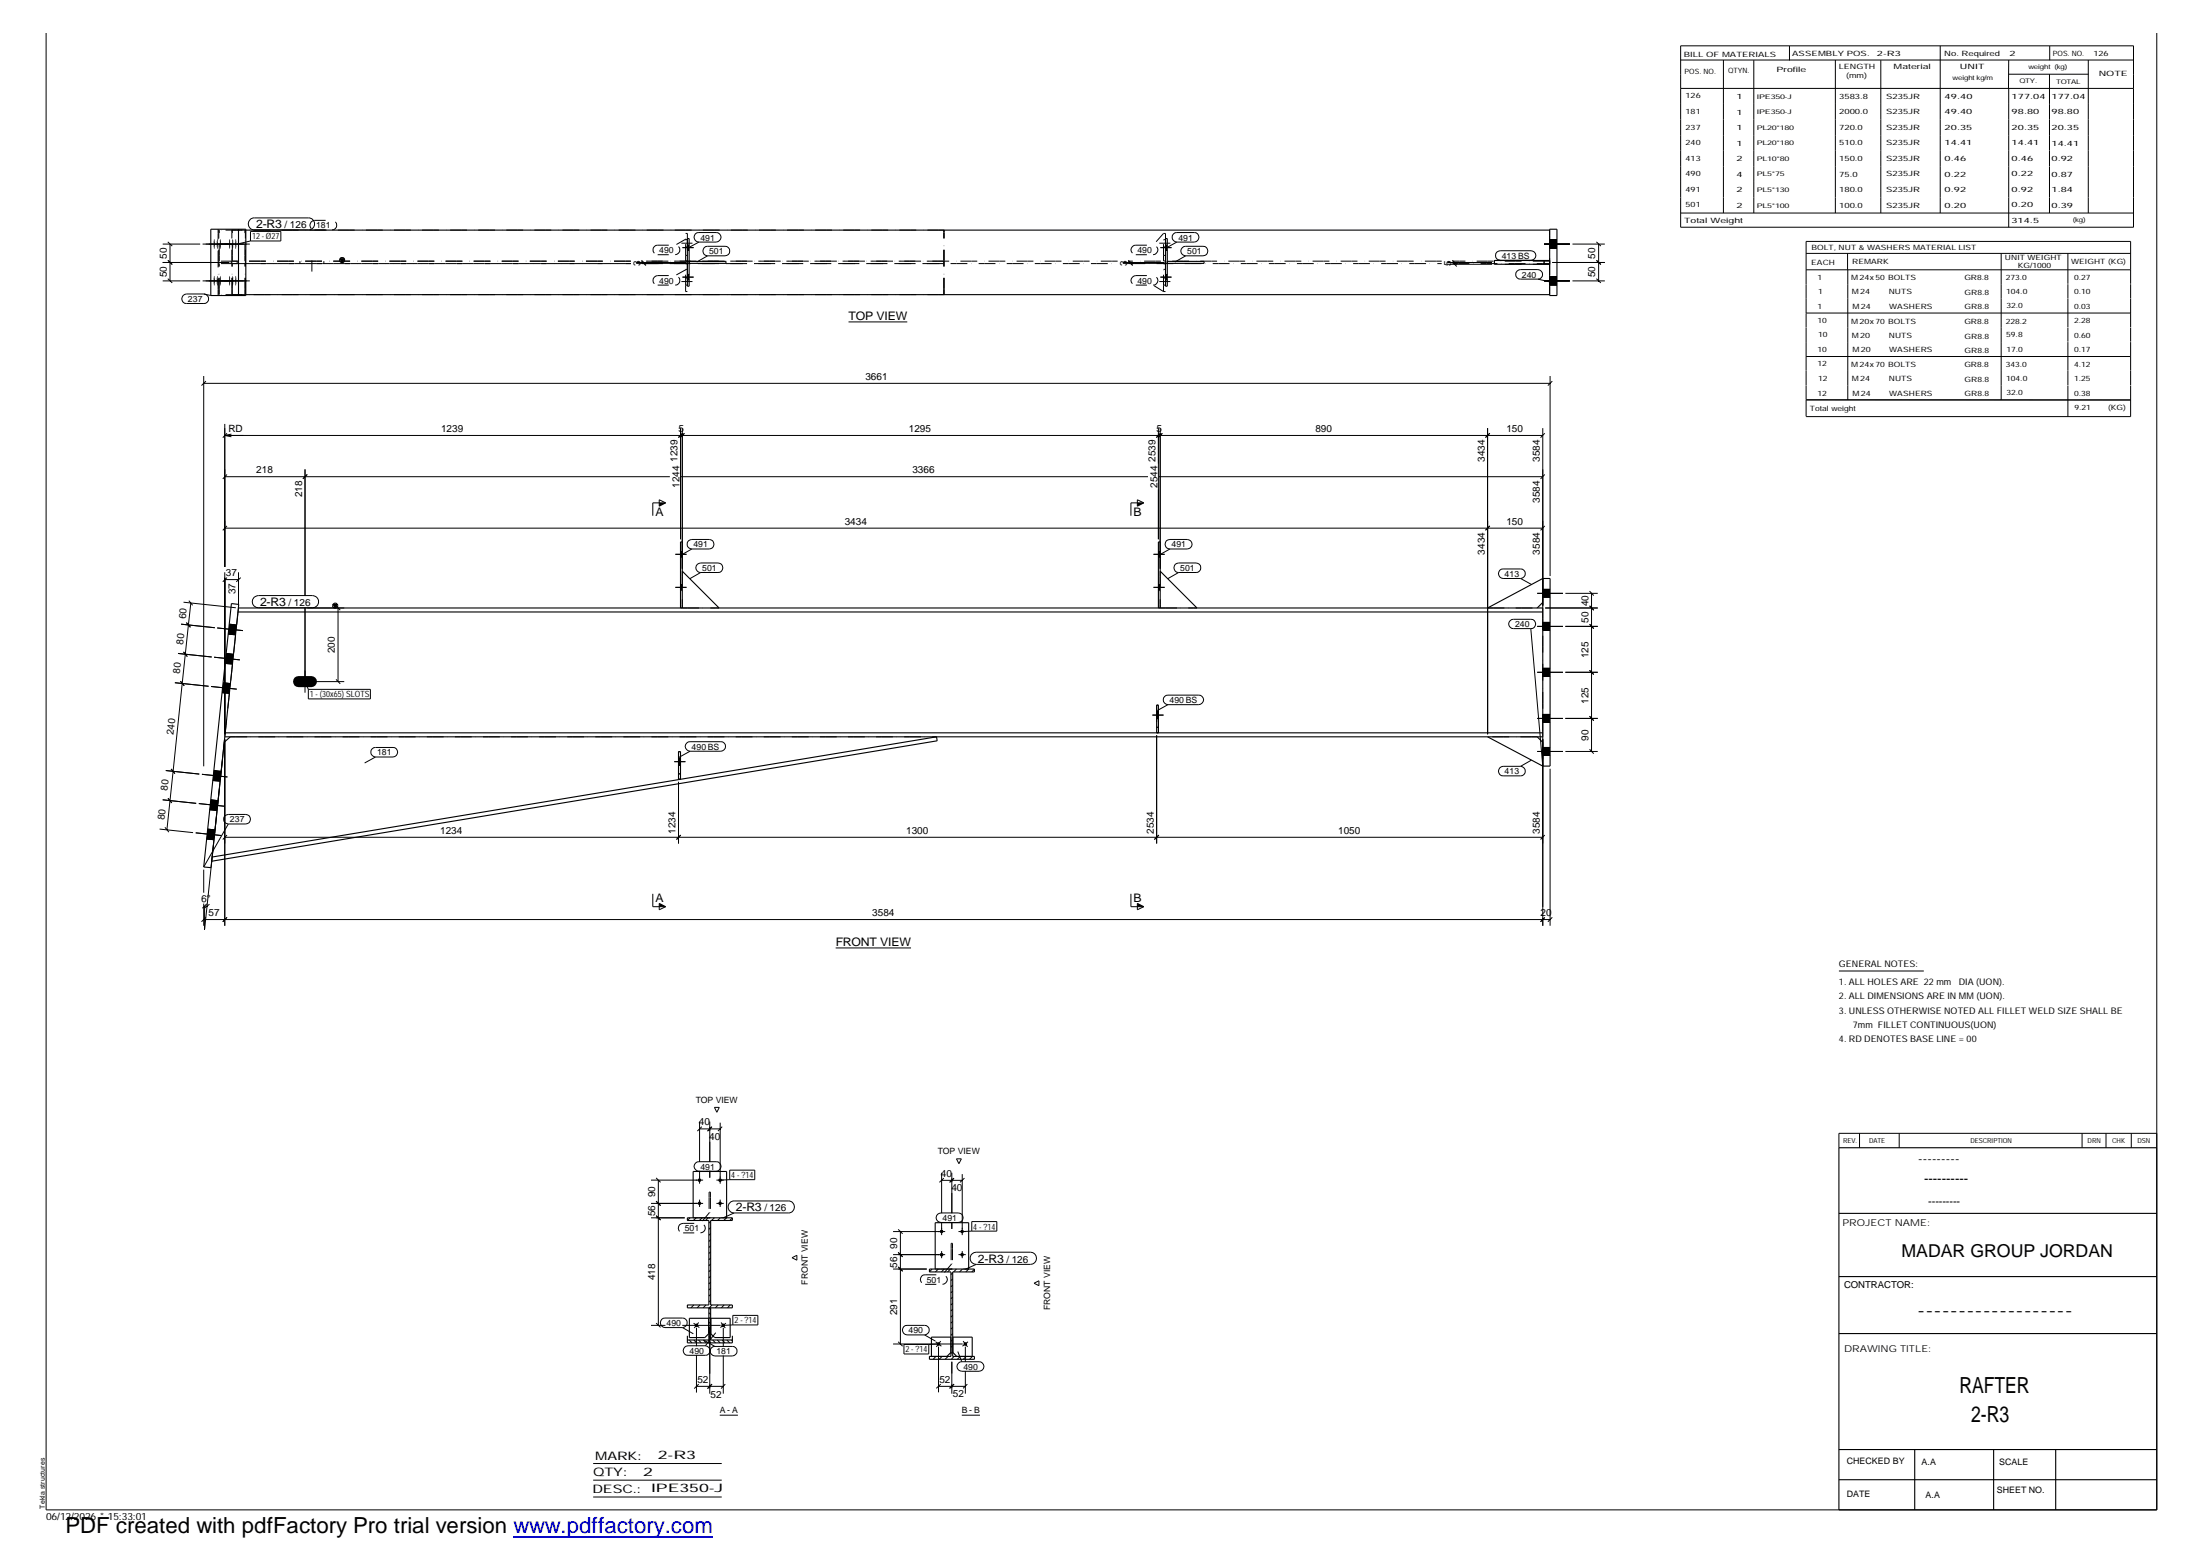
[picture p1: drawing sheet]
<svg xmlns="http://www.w3.org/2000/svg" width="420mm" height="297mm" viewBox="0 0 420 297" stroke-linecap="round" stroke-linejoin="round" font-family="sans-serif">
<g fill="none" stroke="#000" stroke-width=".19">
<path d="M321 8.7h86.5v34.7h-86.5zM321 11.5h86.5M321 16.9h86.5M329.1 11.5v29.2M334.9 11.5v29.2M341.8 8.8v2.7M350.5 11.5v29.2M359.2 11.5v29.2M370.5 8.7v32M383.6 11.5v5.4M383.6 14.2h15.3M383.6 16.9v26.5"/>
<path d="M391.4 14.2v26.5M391.5 8.8v2.7M398.8 11.5v29.2M411.9 6.3v281.9h-403.1v-281.9M31.1 53.6h7.1M31.1 46.6h7.1M31.1 50.1h12.7M32 53.2l.9 .8M32 49.7l.9 .8-.8-.8M32 46.2l.9 .8M32.5 46.6v7M35 56.4l.6-.3h3.3a.91 .91 0 0 1 .9 .9 .91 .91 0 0 1-.9 .9h-3.3a.91 .91 0 0 1-.8-.5 .91 .91 0 0 1 .2-1z"/>
<path d="M38.7 53.6h9M38.7 46.6h9M38.9 56.1l1.4 .3M47.8 41.9l.5-.3h10.6a1.14 1.14 0 0 1 1.2 1.1 1.14 1.14 0 0 1-1.2 1.2h-10.3a1.14 1.14 0 0 1-1.1-.7 1.14 1.14 0 0 1 .3-1.3zM47.8 44.2h5.8v1.8h-5.8zM47.8 46l-2.5 .6M121.5 50.1h9.6M121.5 50.3h9.6M122.5 49.9l.9 .8M122.5 49.7l.9 .8M122.9 50.1v.2M130.3 52.9h2.2"/>
<path d="M130.3 47.3h2.2M131.3 52.4h.3M131.3 53.4h.3M131.3 46.8h.3M131.3 47.8h.3M132.8 44.6l.7-.2h3.3a.91 .91 0 0 1 .9 .9 .91 .91 0 0 1-.9 .9h-3.3a.94 .94 0 0 1-.9-.6 .94 .94 0 0 1 .2-1zM133.5 46.2l-2.1 1.2M134.5 47.3l.6-.3h3.4a.91 .91 0 0 1 .9 .9 .91 .91 0 0 1-.9 .9h-3.4a.93 .93 0 0 1-.8-.5 .93 .93 0 0 1 .2-1zM135.1 48.8l-2 1.2M214.5 50.1h7.9M214.5 50.3h7.9M215.5 49.9l.8 .8"/>
<path d="M215.5 49.7l.8 .8M215.9 50.1v.2M221.6 52.9h2.1M221.6 47.3h2.1M222.6 52.4h.3M222.6 53.4h.3M222.6 46.8h.3M222.6 47.8h.3M224.1 44.6l.6-.2h3.4a.91 .91 0 0 1 .9 .9 .91 .91 0 0 1-.9 .9h-3.4a.92 .92 0 0 1-.8-.6 .92 .92 0 0 1 .2-1zM224.7 46.2l-2 1.2M225.8 47.3l.6-.3h3.3a.91 .91 0 0 1 1 .9 .91 .91 0 0 1-1 .9h-3.3a.91 .91 0 0 1-.8-.5 .91 .91 0 0 1 .2-1zM226.4 48.8l-2 1.2"/>
<path d="M276.4 50.1h8.5M276.4 50.4h8.5M277.4 50l.8 .9M277.4 49.7l.8 .8M277.8 50.1v.3M285.9 48.1l.6-.2h5.9a.91 .91 0 0 1 .9 .9 .91 .91 0 0 1-.9 .9h-5.9a.91 .91 0 0 1-.8-.6 .91 .91 0 0 1 .2-1zM286.5 49.7h-1.1M289.7 51.8l.7-.3h3.3a.91 .91 0 0 1 .9 .9 .91 .91 0 0 1-.9 .9h-3.3a.88 .88 0 0 1-.9-.6 .88 .88 0 0 1 .2-.9zM293.7 53.3l2.5 .6M294.9 53.6h4.9M294.9 46.6h4.9M296 54.4h1.3"/>
<path d="M296 52.8h1.3M296 47.4h1.3M296 45.8h1.3M296.5 50.1h10M300.3 53.6h6.2M300.3 46.6h6.2M304.9 53.2l.8 .8M304.9 49.7l.8 .8M304.9 46.2l.8 .8M305.3 46.6v7M321 40.7h86.5M344.9 51.5h62"/>
<path d="M344.9 48.4h62M344.9 59.8h62M352.8 48.4v3.1M352.9 51.5v24.9M382.2 48.4v28M394.9 48.4v5.8M394.9 54.3v8.2M406.9 54.2v-8.1h-62v33.4M406.9 54.3v8.2M38.9 73.2h257.1M38.9 71.8v74.5M39.3 72.8l-.8 .8"/>
<path d="M162.1 61.5h11.2M296 71.8v38.2M296.5 72.8l-.9 .8M344.9 68.1h62M344.9 76.3l62 .1M394.9 62.6v2.6M394.9 65.3v8.2M394.9 73.6v5.9M406.9 62.6v2.6M406.9 65.3v8.2M406.9 73.6v5.9h-62M42.9 80.9v27.3"/>
<path d="M42.9 91h85M42.9 83.1h251.7M42.9 83.1l1.3 .3M43.3 90.6l-.8 .8M43.3 82.7l-.8 .9M44.2 82.9l-1.3 .2M58.3 89.6v24.2M58.7 90.6l-.9 .8M125.9 95.4l1.2 .6-1.2 .6zM127.1 96h-2.4v2.5M130 81.7v21.2M130 91h89.2"/>
<path d="M130.3 82.7l-.8 .9M130.3 81.7v26.9M130.4 82.7l-.8 .8M130.7 82.7l-.8 .9M217.2 95.4l1.2 .6-1.2 .6zM218.4 96h-2.4v2.5M221.2 81.7v21.2M221.3 91h73.3M221.6 81.7v26.9M221.7 82.7l-.9 .9M222 82.7l-.8 .9 .8-.9M284.1 81.7v58.5"/>
<path d="M284.5 82.7l-.8 .9M294.6 81.7v33.9M295 90.6l-.8 .8M295 82.7l-.8 .9M34.6 119.2l6.4 .6M35.1 115l9.9 1M35.6 118.9l.8 .8M36.1 114.7l.7 .9M36.4 115.1l-4.5 43.3M41.5 119.9l4.9 .5M42.9 109.2v31M42.9 110.6h2.7"/>
<path d="M42.9 100.8h251.7M43.3 110.3l-.8 .8M43.3 100.4l-.8 .8M43.8 119.2l1.4 .1M45.6 109.2v6.4M46 110.3l-.9 .8M48.5 114l.9-.3h10.3a1.16 1.16 0 0 1 1.2 1.2 1.16 1.16 0 0 1-1.2 1.1h-10.3a1.16 1.16 0 0 1-1.1-.7 1.16 1.16 0 0 1 .2-1.3zM58.3 116v16.2M58.7 116.1h7M64.2 115.6l.8 .9M64.6 116.1v14M129 112.1h2.1"/>
<path d="M129 105.8h2.1M130 111.7h.3M130 112.6h.3M130 105.3h.3M130 106.3h.3M131.5 103.2l.6-.2h3.4a.91 .91 0 0 1 .9 .9 .91 .91 0 0 1-.9 .9h-3.4a.91 .91 0 0 1-.8-.6 .91 .91 0 0 1 .2-1zM132.1 104.8l-2.1 1.2M133.2 107.7l.6-.2h3.3a.91 .91 0 0 1 .9 .9 .91 .91 0 0 1-.9 .9h-3.3a.91 .91 0 0 1-.8-.6 .91 .91 0 0 1 .2-1zM133.8 109.3l-2.1 1.2M220.3 112.1h2.1M220.3 105.8h2.1M221.2 111.7h.4"/>
<path d="M221.2 112.6h.4M221.2 105.3h.4M221.2 106.3h.4M222.8 103.2l.6-.2h3.3a.91 .91 0 0 1 1 .9 .91 .91 0 0 1-1 .9h-3.3a.93 .93 0 0 1-.8-.6 .93 .93 0 0 1 .2-1zM223.4 104.8l-2.1 1.2M224.5 107.7l.6-.2h3.3a.91 .91 0 0 1 .9 .9 .91 .91 0 0 1-.9 .9h-3.3a.93 .93 0 0 1-.8-.6 .93 .93 0 0 1 .2-1zM225.1 109.3l-2.1 1.2M284.5 100.4l-.8 .8M286.4 108.9l.7-.3h3.3a.91 .91 0 0 1 .9 .9 .91 .91 0 0 1-.9 .9h-3.3a.94 .94 0 0 1-.8-.6 .94 .94 0 0 1 .1-.9zM288.4 118.5l.7-.3h3.3a.89 .89 0 0 1 .9 .9 .89 .89 0 0 1-.9 .9h-3.3a.88 .88 0 0 1-.9-.5 .88 .88 0 0 1 .2-1zM290.4 110.4l2.1 1.2M293.6 113.3h4.9"/>
<path d="M293.6 119.6h4.9M294.6 114h1.4M294.6 112.5h1.4M294.6 118.8h1.4M295 100.4l-.8 .8M295.1 116.1h10M299 113.3h6.1M299 119.6h6.1M303.6 119.2l.8 .8M303.6 115.6l.8 .9M303.6 112.8l.8 .9M304 113.3v30.2"/>
<path d="M33.4 130.3l6.4 .7M34 124.7l6.4 .7M34.5 130l.7 .9M35.1 124.4l.7 .9M40.3 131l4.9 .6M40.9 125.5l4.9 .5M42.4 132.2l1.4 .2M42.6 130.3l1.4 .2M43 126.6l1.4 .2M43.2 124.7l1.4 .2M43.6 121.1l1.4 .1M56.1 130.1h9.6"/>
<path d="M58.3 130.1l.6 1.5M58.9 131.6h11.8v1.8h-11.8zM64.2 129.7l.8 .8M220.1 136.5h2.1M220.9 137.2h.3M220.9 135.8h.3M222.4 133l.7-.3h5.8a.91 .91 0 0 1 1 .9 .91 .91 0 0 1-1 .9h-5.8a.92 .92 0 0 1-.9-.6 .92 .92 0 0 1 .2-.9zM223.1 134.5l-2.1 1.2M292.4 120l2.2 26.2M293.6 128.3h4.9M293.6 137.1h4.9M294.6 120.3h1.4"/>
<path d="M294.6 129.1h1.4M294.6 127.6h1.4M294.6 137.9h1.4M294.6 136.4h1.4M299 128.3h6.1M299 137.1h6.1M303.6 136.7l.8 .9M303.6 128l.8 .8M30.5 158.3l6.4 .6M31.1 152.7l6.4 .7M31.5 157.9l.8 1M31.7 147.1l6.4 .7"/>
<path d="M32.1 152.4l.7 .9M32.7 146.8l.7 .9M37.4 159l4.8 .5M38 153.4l4.8 .5M38.6 147.8l4.8 .5M39.7 158.3l1.4 .1M40 154.6l1.4 .1M40.3 152.7l1.4 .2M40.6 149l1.4 .1M40.9 147.1l1.3 .2M42.9 141.1l-3.8 36.3v-4.4h.4M42.9 141.1v35.6"/>
<path d="M42.9 159.8h251.7M43 155.7l.6-.2h3.3a.91 .91 0 0 1 .9 .9 .91 .91 0 0 1-.9 .9h-3.3a.91 .91 0 0 1-.8-.6 .91 .91 0 0 1 .2-1zM43.3 159.4l-.8 .9M43.6 157.3l-4.7 8.2M71.1 142.9l.6-.2h3.4a.91 .91 0 0 1 .8 .9 .91 .91 0 0 1-.8 .9h-3.4a.92 .92 0 0 1-.8-.6 .92 .92 0 0 1 .2-1zM71.7 144.5l-2.1 1.2M128.8 145.4h2.1M129.6 146.1h.4M129.6 144.7h.4M129.6 149.3v11.7M130 159.4l-.8 .9M131.1 141.8l.7-.2h5.9a.91 .91 0 0 1 .9 .9 .91 .91 0 0 1-.9 .9h-5.9a.92 .92 0 0 1-.9-.6 .92 .92 0 0 1 .2-1z"/>
<path d="M131.8 143.4l-2.1 1.2M220.9 140.4v20.6M221.3 159.4l-.8 .9M286.4 146.6l.7-.3h3.3a.91 .91 0 0 1 .9 .9 .91 .91 0 0 1-.9 .9h-3.3a.91 .91 0 0 1-.8-.5 .91 .91 0 0 1 .1-1zM292.5 145.1l-2.1 1.2M293.6 143.5h4.9M294.6 144.2h1.4M294.6 142.7h1.4M294.6 141.1v35.6M295 159.4l-.8 .9M296 146.8v29.9M299 143.5h6.1"/>
<path d="M303.6 143l.8 .9M38.9 166v4.4M38.9 172.5v4.2M38.9 175.5h257.1M39.3 175.1l-.8 .9M39.5 160.2l1.4 .1M39.5 172.5l-.8 .9M40 172.6l-.9 .7M43.3 175.1l-.8 .9M124.7 170.6v2.5h2.4M125.9 172.5l1.2 .6-1.2 .6zM216 170.6v2.5h2.4"/>
<path d="M217.2 172.5l1.2 .6-1.2 .6zM295 175.1l-.8 .9 .8-.8M296.5 175.1l-.9 .9M159.6 181h14.4M351.2 185.4h16.2M133.6 214.1v7.7M133.6 215.5h3.9M134 215.1l-.8 .8M135.6 214.1v7.7M136 215.1l-.8 .8M136.4 211.4h1l-.5 .9zM137.5 214.3v11.7"/>
<path d="M137.9 215.1l-.8 .8M355.1 216.4v2.7M362.7 216.4v2.7M397.6 216.4v2.7M402.2 216.4v2.7M407 216.4v2.7M411.9 216.4h-60.7v2.7M124.3 229.7h10M124.3 225.3h10M124.3 232.5h6.5M125.3 232.1l.9 .8M125.3 229.3l.9 .9"/>
<path d="M125.3 224.9l.9 .8M125.7 225.3v27.7M131.8 232.5l-.5 .5M132.8 222l.7-.2h3.3a.91 .91 0 0 1 .9 .9 .91 .91 0 0 1-.9 .9h-3.3a.92 .92 0 0 1-.9-.6 .92 .92 0 0 1 .2-1zM133 232.5l-.6 .5M133.6 223.5v2.5M133.6 229v1.4M134.1 232.5l-.5 .5M135.3 232.5l-.6 .5M135.6 223.5v1.3M135.7 239l-.3 .3M135.7 237.8l-.3 .4"/>
<path d="M135.7 236.6l-.3 .4M135.7 235.5l-.3 .3M135.7 234.3l-.3 .4M135.7 233.2l-.3 .3M136.4 232.5l-.5 .5M136.8 229.7h1.4M136.8 225.3h1.4M137.5 229v1.4M137.6 232.5l-.6 .5M138.8 232.5l-.6 .5M139.2 229.8l.8-.5h10.5a1.14 1.14 0 0 1 1.2 1.1 1.14 1.14 0 0 1-1.2 1.1h-10.3a1.14 1.14 0 0 1-1-1.7zM139.4 223.4h4.7v1.8h-4.7z"/>
<path d="M139.4 225.2l-1.9 .1M139.9 232.5l-.5 .5M140.2 231.5l-2.1 1M170.6 239.5h9.9M170.6 235.1h9.9M171.5 239.1l.9 .8M171.5 234.7l.9 .8M172 235.1v21.5M179.1 231.8l.6-.3h3.3a.91 .91 0 0 1 .9 1 .91 .91 0 0 1-.9 .9h-3.3a.91 .91 0 0 1-.8-.6 .91 .91 0 0 1 .2-1zM179.8 223.9v7.7M179.8 233.3v2.5M179.8 238.8v1.4"/>
<path d="M179.8 225.3h4M180.3 224.9l-.9 .8M181.8 223.9v7.7M181.8 233.3v1.3M182.2 224.9l-.8 .8M182.7 221.2h.9l-.5 1zM183 239.5h1.4M183 235.1h1.4M183.8 224.1v11.7M183.8 238.8v1.4M184.2 224.9l-.9 .8M185.5 239.6l.5-.5 .4-.1h10.4a1.16 1.16 0 0 1 1.2 1.2 1.16 1.16 0 0 1-1.2 1.2h-10.4a1.16 1.16 0 0 1-.9-1.8z"/>
<path d="M185.6 233.2h4.8v1.8h-4.8zM185.6 235l-1.8 .1M124.3 253h2.8M125.3 252.6l.9 .8M126.4 251.9l.6-.3h3.3a.91 .91 0 0 1 .9 .9 .91 .91 0 0 1-.9 .9h-3.3a.93 .93 0 0 1-.8-.5 .93 .93 0 0 1 .2-1zM130.3 253h7.3M130.3 253.4l2.1 1.2M130.7 257.2l.7-.3h3.3a.91 .91 0 0 1 .9 .9 .91 .91 0 0 1-.9 .9h-3.3a.91 .91 0 0 1-.8-.5 .91 .91 0 0 1 .1-1zM131.4 249.1l-.1 .1M131.6 255.8l.6 .6M132.5 252.6l1.1 .8M132.5 249.1l-.5 .6"/>
<path d="M132.5 255.8l.6 .6M133 253.5v3.5M133 258.7v7.1M133.4 255.8l.5 .6M133.4 252.5l-.8 1M133.7 249.1l-.6 .6M134.3 255.8l.6 .6M134.5 255.8l2 1.2M134.8 249.1l-.5 .6M135.2 255.8l.6 .6M135.4 249.7l.3 .3M135.4 250.6l.3 .3"/>
<path d="M135.4 251.5l.3 .3M135.4 252.4l.3 .3M135.4 253.3l.3 .3M135.4 254.2l.3 .3M135.4 255.1l.3 .3M135.6 253.5v12.6M135.7 248.2l-.3 .4M135.7 247.1l-.3 .3M135.7 245.9l-.3 .4M135.7 244.8l-.3 .3M135.7 243.6l-.3 .4M135.7 242.4l-.3 .4"/>
<path d="M135.7 241.3l-.3 .3M135.7 240.1l-.3 .4M135.9 257.3l.6-.3h3.4a.91 .91 0 0 1 .9 .9 .91 .91 0 0 1-.9 1h-3.4a.92 .92 0 0 1-.8-.6 .92 .92 0 0 1 .2-1zM136 249.1l-.5 .6M136.1 255.8l.6 .6M136.7 254.4l-2 2.5M137 255.8l.5 .6M137.2 249.1l-.6 .6M137.7 252.5l.8 1M137.9 255.8l.6 .6M138.1 253.5v3.6M138.1 258.8v7.3"/>
<path d="M138.3 249.1l-.5 .6M138.6 252.6l-1 .8M138.8 255.8l.6 .6M139.4 249.1l-.5 .6M139.7 255.8l.2 .2M140 251.1h4.7v1.8h-4.7zM140 252.9l-1.9 .1M151.3 240.1l.9-.5v1zM170.6 256.6h13.3M170.6 242.3h6.4M171.5 256.1l.9 .9M171.5 241.8l.9 .9"/>
<path d="M172.6 253.3l.6-.3h3.4a.91 .91 0 0 1 .9 .9 .91 .91 0 0 1-.9 .9h-3.4a.94 .94 0 0 1-.8-.6 .94 .94 0 0 1 .2-.9zM172.6 256.7h4.8v1.8h-4.8zM176.6 254.8l2 1.2M177.6 258.9l-.1 .1M178 242.3l-.5 .5M178.7 256.1l1.1 .9M178.7 258.9l-.5 .6M179.2 242.3l-.6 .5M179.2 257.1v8.7M179.2 256.6l-1.8 .1M179.7 256l-.9 1.1M179.9 258.9l-.5 .6"/>
<path d="M180.3 242.3l-.5 .5M181.1 258.9l-.6 .6M181.5 242.3l-.5 .5M181.8 260v6.1M181.9 258l-.3 .4M181.9 256.9l-.3 .3M181.9 255.7l-.3 .4M181.9 254.6l-.3 .3M181.9 253.4l-.3 .3M181.9 252.3l-.3 .3M181.9 251.1l-.3 .3M181.9 249.9l-.3 .4"/>
<path d="M181.9 248.8l-.3 .3M181.9 247.6l-.3 .3M181.9 246.5l-.3 .3M181.9 245.3l-.3 .3M181.9 244.1l-.3 .4M181.9 243l-.3 .3M182.2 258.9l-.5 .6M182.7 242.3l-.6 .5M182.9 258l.8 2M183.4 258.9l-.6 .6M183.8 242.3l-.5 .5M183.9 256l.9 1.1"/>
<path d="M184.4 257.1v2.9M184.5 258.9l-.5 .6M184.9 256.1l-1.1 .9M185 242.3l-.6 .5M185.7 258.9l-.5 .6M186.1 242.3l-.5 .5M186.4 241.4l-2 .9M197.5 245l.9-.5v.9zM113.3 279.4h24.5M133 264.7h5.1M133.4 264.2l-.8 .9M136 264.2l-.9 .9"/>
<path d="M137.5 270.2h3.4M138.5 264.2l-.8 .9M179.2 264.7h5.2M179.7 264.2l-.9 .8M182.2 264.2l-.8 .8M183 260.2l.7-.2h3.3a.91 .91 0 0 1 .9 .9 .91 .91 0 0 1-.9 .9h-3.3a.91 .91 0 0 1-.9-.6 .91 .91 0 0 1 .2-1zM183.7 270.2h3.5M184.4 261.7v4.4M184.7 264.2l-.8 .8M113.3 282.6h24.5M113.3 285.8h24.5"/>
</g>
<g fill="#000">
<path d="M64.9 49.4h.8l-.3 .7zM125.9 96h1.2l-1.2 .6zM217.2 96h1.2l-1.2 .6zM63.6 115.4h.8l-.4 .7zM125.9 172.5l1.2 .6h-1.2zM217.2 172.5l1.2 .6h-1.2z"/>
<path d="M40.9 45.6l.1 .6-.1 1.3-.1-.4z" fill-rule="evenodd"/>
<path d="M40.9 52.6l.1 .6-.1 1.4z" fill-rule="evenodd"/>
<path d="M41.5 45.6l.1 .8-.1 1.1-.1-.4z" fill-rule="evenodd"/>
<path d="M41.5 52.6l.1 .8-.1 1.2z" fill-rule="evenodd"/>
<path d="M42.1 45.6l.1 1-.1 .9-.1-.4z" fill-rule="evenodd"/>
<path d="M42.1 52.6l.1 1-.1 1z" fill-rule="evenodd"/>
<path d="M43.8 45.7l.1 .2v1.6z" fill-rule="evenodd"/>
<path d="M43.8 52.7l.1 .2v1.7z" fill-rule="evenodd"/>
<path d="M44.4 45.7l.1 .2-.1 1.6z" fill-rule="evenodd"/>
<path d="M44.4 52.7l.1 .2-.1 1.7z" fill-rule="evenodd"/>
<path d="M45 45.7l.1 .3-.1 1.5-.1-.7z" fill-rule="evenodd"/>
<path d="M45 52.7l.1 .4-.1 1.5-.1-.8z" fill-rule="evenodd"/>
<path d="M131.3 52.4h.3v1h-.3z" fill-rule="evenodd"/>
<path d="M131.3 52.4h.3v1h-.3z" fill-rule="evenodd"/>
<path d="M131.3 46.8h.3v1h-.3z" fill-rule="evenodd"/>
<path d="M131.3 46.8h.3v1h-.3z" fill-rule="evenodd"/>
<path d="M222.6 52.4h.3v1h-.3z" fill-rule="evenodd"/>
<path d="M222.6 52.4h.3v1h-.3z" fill-rule="evenodd"/>
<path d="M222.6 46.8h.3v1h-.3z" fill-rule="evenodd"/>
<path d="M222.6 46.8h.3v1h-.3z" fill-rule="evenodd"/>
<path d="M296 52.8h1.3v1.6h-1.3z" fill-rule="evenodd"/>
<path d="M296 45.8h1.3v1.6h-1.3z" fill-rule="evenodd"/>
<path d="M296 52.8h1.3v1.6h-1.3z" fill-rule="evenodd"/>
<path d="M296 45.8h1.3v1.6h-1.3z" fill-rule="evenodd"/>
<path d="M296 52.8h1.3v1.6h-1.3z" fill-rule="evenodd"/>
<path d="M296 45.8h1.3v1.6h-1.3z" fill-rule="evenodd"/>
<path d="M296 52.8h1.3v1.6h-1.3z" fill-rule="evenodd"/>
<path d="M296 45.8h1.3v1.6h-1.3z" fill-rule="evenodd"/>
<path d="M296 52.8h1.3v1.6h-1.3z" fill-rule="evenodd"/>
<path d="M296 45.8h1.3v1.6h-1.3z" fill-rule="evenodd"/>
<path d="M130 111.7h.3v.9h-.3z" fill-rule="evenodd"/>
<path d="M130 105.3h.3v1h-.3z" fill-rule="evenodd"/>
<path d="M130 111.7h.3v.9h-.3z" fill-rule="evenodd"/>
<path d="M130 105.3h.3v1h-.3z" fill-rule="evenodd"/>
<path d="M221.2 111.7h.4v.9h-.4z" fill-rule="evenodd"/>
<path d="M221.2 105.3h.4v1h-.4z" fill-rule="evenodd"/>
<path d="M221.2 111.7h.4v.9h-.4z" fill-rule="evenodd"/>
<path d="M221.2 105.3h.4v1h-.4z" fill-rule="evenodd"/>
<path d="M294.6 112.5h1.4v1.5h-1.4z" fill-rule="evenodd"/>
<path d="M294.6 112.5h1.4v1.5h-1.4z" fill-rule="evenodd"/>
<path d="M42.6 130.3l1.4 .2-.2 1.9-1.4-.2z" fill-rule="evenodd"/>
<path d="M42.6 130.3l1.4 .2-.2 1.9-1.4-.2z" fill-rule="evenodd"/>
<path d="M43.2 124.7l1.4 .2-.2 1.9-1.4-.2z" fill-rule="evenodd"/>
<path d="M43.2 124.7l1.4 .2-.2 1.9-1.4-.2z" fill-rule="evenodd"/>
<path d="M43.8 119.2l1.4 .1-.2 1.9-1.4-.1z" fill-rule="evenodd"/>
<path d="M43.8 119.2l1.4 .1-.2 1.9-1.4-.1z" fill-rule="evenodd"/>
<path d="M56.3 129.4l.7-.3h2.5a1.06 1.06 0 0 1 1 1 1.06 1.06 0 0 1-1 1.1h-2.5a1.08 1.08 0 0 1-.9-.7 1.08 1.08 0 0 1 .2-1.1z" fill-rule="evenodd"/>
<path d="M220.9 135.8h.3v1.4h-.3z" fill-rule="evenodd"/>
<path d="M294.6 118.8h1.4v1.5h-1.4z" fill-rule="evenodd"/>
<path d="M294.6 118.8h1.4v1.5h-1.4z" fill-rule="evenodd"/>
<path d="M294.6 127.6h1.4v1.5h-1.4z" fill-rule="evenodd"/>
<path d="M294.6 127.6h1.4v1.5h-1.4z" fill-rule="evenodd"/>
<path d="M294.6 136.4h1.4v1.5h-1.4z" fill-rule="evenodd"/>
<path d="M294.6 136.4h1.4v1.5h-1.4z" fill-rule="evenodd"/>
<path d="M40.3 152.7l1.4 .2-.3 1.8-1.4-.1z" fill-rule="evenodd"/>
<path d="M40.3 152.7l1.4 .2-.3 1.8-1.4-.1z" fill-rule="evenodd"/>
<path d="M40.9 147.1l1.3 .2-.2 1.8-1.4-.1z" fill-rule="evenodd"/>
<path d="M40.9 147.1l1.3 .2-.2 1.8-1.4-.1z" fill-rule="evenodd"/>
<path d="M129.6 144.7h.4v1.4h-.4z" fill-rule="evenodd"/>
<path d="M294.6 142.7h1.4v1.5h-1.4z" fill-rule="evenodd"/>
<path d="M294.6 142.7h1.4v1.5h-1.4z" fill-rule="evenodd"/>
<path d="M39.7 158.3l1.4 .1-.2 1.9-1.4-.1z" fill-rule="evenodd"/>
<path d="M39.7 158.3l1.4 .1-.2 1.9-1.4-.1z" fill-rule="evenodd"/>
<path d="M137.3 229.5l.4-.1a.34 .34 0 0 1 .1 .5 .34 .34 0 0 1-.5 .1 .34 .34 0 0 1 0-.5z" fill-rule="evenodd"/>
<path d="M137.3 225a.36 .36 0 0 1 .5 .1 .36 .36 0 0 1-.1 .5h-.3l-.2-.2z" fill-rule="evenodd"/>
<circle cx="133.6" cy="225.3" r=".34"/>
<circle cx="133.6" cy="229.7" r=".34"/>
<circle cx="179.8" cy="239.5" r=".35"/>
<circle cx="179.8" cy="235.1" r=".34"/>
<circle cx="183.7" cy="239.5" r=".34"/>
<circle cx="183.7" cy="235.1" r=".34"/>
<circle cx="133" cy="253" r=".34"/>
<circle cx="138.1" cy="253" r=".35"/>
<circle cx="179.2" cy="256.6" r=".34"/>
<circle cx="184.3" cy="256.6" r=".35"/>
</g>
<g fill="none" stroke="#000" stroke-width=".19" stroke-dasharray="2.1 2.1" stroke-linecap="butt">
<path d="M57.3 50.3v-.4M59.6 51.8v-3.5M60.1 43.9h3.3M60.1 42.1h3.3M60.1 42.1a.91 .91 0 0 0-.9 .9 .91 .91 0 0 0 .9 .9M61.8 50.3v-.4M63.4 43.9a.91 .91 0 0 0 .9-.9 .91 .91 0 0 0-.9-.9M125.6 54.4h3.3M125.6 52.6h3.3M125.6 52.6a.91 .91 0 0 0-.9 .9 .91 .91 0 0 0 .9 .9M125.6 48.6h3.3M125.6 46.8h3.3"/>
<path d="M125.6 46.8a.91 .91 0 0 0-.9 .9 .91 .91 0 0 0 .9 .9M128.9 54.4a.91 .91 0 0 0 .9-.9 .91 .91 0 0 0-.9-.9M128.9 48.6a.91 .91 0 0 0 .9-.9 .91 .91 0 0 0-.9-.9M131 51.5l-2.1 1.1M131 45.6l-2.1 1.2M131.3 47.1h-.4M131.3 45.7h-.4M131.3 53.1h-.4M131.3 54.4h-.4M132.2 46.4h-2.1M132.2 53.7h-2.1M216.9 54.4h3.3"/>
<path d="M216.9 52.6h3.3M216.9 52.6a.91 .91 0 0 0-.9 .9 .91 .91 0 0 0 .9 .9M216.9 48.6h3.3M216.9 46.8h3.3M216.9 46.8a.91 .91 0 0 0-.9 .9 .91 .91 0 0 0 .9 .9M220.2 54.4a.91 .91 0 0 0 .9-.9 .91 .91 0 0 0-.9-.9M220.2 48.6a.91 .91 0 0 0 .9-.9 .91 .91 0 0 0-.9-.9M222.2 55.7l-2-1.3M222.2 44.6l-2 2.2M222.6 47.1h-.4M222.6 45.7h-.4M222.6 53.1h-.4"/>
<path d="M222.6 54.4h-.4M223.5 46.4h-2.1M223.5 53.7h-2.1M221.2 137.2h-.3M221.2 135.8h-.3M222.2 136.5h-2.1M130 146.1h-.4M130 144.7h-.4M130.9 145.4h-2.1M130.5 235.4h3.3M130.5 233.5h3.3M130.5 233.5a.91 .91 0 0 0-1 .9 .91 .91 0 0 0 1 1"/>
<path d="M133.8 235.4a.91 .91 0 0 0 .9-1 .91 .91 0 0 0-.9-.9M135.5 231.5l-1.7 2M176.7 245.2h3.3M176.7 243.4h3.3M176.7 243.4a.91 .91 0 0 0-.9 .9 .91 .91 0 0 0 .9 .9M180 245.2a.91 .91 0 0 0 .9-.9 .91 .91 0 0 0-.9-.9M181.7 241.3l-1.7 2.1"/>
</g>
<g fill="none" stroke="#000" stroke-width=".21">
<path d="M40.3 43.8h6.6v12.6h-6.6zM45.6 43.8v12.6M46.9 56.2h249.1M46.9 43.9h249.1M64.9 49.4h.8l-.3 .7zM131.3 45.5h.3v9.1h-.3zM131.6 49.9h7v.4h-7M222.6 45.5h.3v9.1h-.3zM222.9 49.9h7.1v.4h-7.1M296 49.7h-10.6v.7h10.6M296 43.8h1.3v12.6h-1.3zM44.2 115.2l1.4 .2-5.3 50.2-1.4-.1z"/>
<path d="M45.5 116.8h249.1M45.6 116.1h249M63.6 115.4h.8l-.4 .7zM130 116.1v-12.7h.3v12.7M130.3 109l7 7.1M221.2 116.1v-12.7h.4v12.7M221.6 109l7 7.1M294.6 115l-1 1.1M294.6 110.4l-10.5 5.7M294.6 110.4h1.4v35.8h-1.4M294.6 110.4v35.8M43 139.9h251.6"/>
<path d="M220.9 139.9v-5.3h.3v5.3M42.9 140.7h251.7M44 140.7l-1.2 1M129.6 143.5h.4v5.2h-.4zM284.1 140.7l10.5 5.5M293.6 140.7l1 1M40.5 163.6l138.4-22.9 .1 .7-138.6 23M351.2 219.1h60.7v69.1h-60.7zM131.3 232.5h8.6v.5h-4.2v16.1h4.2v.6h-8.6v-.6h4.1v-16.1h-4.1zM132.4 232.5v-8.9h6.4v8.9M351.2 231.6h60.7M131.3 255v1.4h8.6v-1.4"/>
<path d="M131.7 251.7h3.6v2.9l-.7 .7h-2.9zM135.4 249.7v6.1h-4.1M135.7 249.7v6.1h4.2M135.8 251.7h3.6v3.6h-2.9l-.7-.7M177.5 242.3h8.6v.5h-4.2v16.1h4.2v.6h-8.6v-.6h4.1v-16.1h-4.1zM178.6 242.3v-8.9h6.4v8.9M181.6 258.2l-.8 .7M181.6 255.3h-3.7v3.6M182.7 258.9l-.7-.7v-2.9h3.7v3.6M351.2 254.6h60.7M351.2 243.7h60.7M351.2 276.7h60.7"/>
<path d="M365.7 276.7v11.5M380.7 276.7v11.5M392.6 276.7v11.5M351.2 282.5h60.7"/>
<circle cx="65.3" cy="49.6" r=".49"/>
<circle cx="64" cy="115.6" r=".47"/>
</g>
<g fill="none" stroke="#000" stroke-width=".19" stroke-dasharray="1.1 0 2.1 .7 0 1.4" stroke-linecap="butt">
<path d="M41.7 56.4v-12.6M41.8 56.2v-12.3M41.9 49.9v-6M41.9 56.2v-5.9M44.2 49.9v.4M44.3 56.2v-12.3M44.4 56.2v-5.9M44.4 50.3h76.1M44.4 49.9v-6M45.3 50.3v-.4M46.8 56.2v-5.9M46.8 49.9v-6"/>
<path d="M46.9 56.2v-12.3M46.9 56.2h-2.6M46.9 43.9h-2.6M120.5 49.9h-76.1M120.5 49.9h-78.6M120.5 50.3h-78.6M122.6 50.3h90.8M130.9 49.8v-5.2M130.9 44.6h.4M130.9 48.8h.4M130.9 51.4h.4M130.9 55.7v-5.3"/>
<path d="M130.9 50.4h.4M131.3 44.6v5.2M131.3 49.8h-.4M131.3 50.4v5.3M131.3 55.7h-.4M131.6 50.3v-.4M180.2 49.9h-57.6M180.2 50.3h-57.6M180.2 56.2v-12.3M180.3 56.2h-138.5M180.3 56.2v-12.3M180.3 43.9h-138.5"/>
<path d="M213.4 49.9h-90.8M215.5 50.3h59.8M222.2 49.8v-5.2M222.2 44.6h.4M222.2 48.8h.4M222.2 51.4h.4M222.2 55.7v-5.3M222.2 50.4h.4M222.6 44.6v5.2M222.6 49.8h-.4M222.6 50.4v5.3M222.6 55.7h-.4"/>
<path d="M222.9 50.3v-.4M275.3 49.9h-59.8M277.4 50.3h18.6M285.4 50.4v-.7M294.9 50.4v-.7M296 49.9h-18.6M296 43.9v12.3M296 49.7h-10.6M296 49.7v.7M296 50.4h-10.6M45.6 116.1l-2.7 24.6M130 116.1h.3"/>
<path d="M130.3 116.1h7M130.3 109v7.1M221.2 116.1h.4M221.6 116.1h7M221.6 109v7.1M284.1 116.1h9.5M294.6 110.4v4.6M220.9 134.6v5.3M220.9 139.9h.3M220.9 138.8h.3M221.2 139.9v-5.3M221.2 134.6h-.3"/>
<path d="M221.2 139.9h-.3M44 140.7h134.9M129.6 143.5v5.2M129.6 148.7h.4M129.6 147.7h.4M130 148.7v-5.2M130 143.5h-.4M293.6 140.7h-9.5M294.6 140.7v-24.6M294.6 141.7v4.5M40.4 164.4l2.4-22.7M132.4 232.5h6.4"/>
<path d="M135.4 227.6v4.9M135.7 227.6h-.3M135.7 227.6v4.9M135.7 232.5h-.3M181.7 237.3v5M181.9 237.3h-.2M181.9 237.3v5M177.9 258.9h2.9M178.6 242.3h6.4M181.9 242.3h-.2M185.7 258.9h-3"/>
</g>
<path d="M98 293.3h38.2" fill="none" stroke="#00f" stroke-width=".3"/>
<g font-size="4.2">
<text x="374.2" y="265.9">RAFTER</text>
<text x="376.5" y="271.4">2-R3</text>
<text x="12.5" y="292.7">PDF created with pdfFactory Pro trial version www.pdffactory.com</text>
</g>
<text font-size="3.4" x="363.1" y="239.9">MADAR GROUP JORDAN</text>
<g font-size="2.5">
<text x="366.3" y="222.1">---------</text>
<text x="367.5" y="225.9">----------</text>
<text x="366.1" y="250.9">-------------------</text>
</g>
<g font-size="2.2">
<text x="48.9" y="43.6">2-R3</text>
<text x="162.1" y="61.1">TOP VIEW</text>
<text x="125.2" y="98.6">A</text>
<text x="216.5" y="98.6">B</text>
<text x="49.7" y="115.7">2-R3</text>
<text x="125.2" y="172.2">A</text>
<text x="216.5" y="172.2">B</text>
<text x="159.6" y="180.6">FRONT VIEW</text>
<text x="140.5" y="231.3">2-R3</text>
<text x="186.7" y="241.1">2-R3</text>
<text x="113.3" y="281.8">QTY:</text>
<text x="113.7" y="278.6">MARK:</text>
<text x="122.9" y="281.8">2</text>
<text x="125.6" y="278.6">2-R3</text>
<text x="113.2" y="285">DESC.:</text>
<text x="124.3" y="284.9">IPE350-J</text>
</g>
<text font-size="2.1" x="368.3" y="230.1">---------</text>
<g font-size="1.9">
<text x="54.4" y="43.6">/ 126</text>
<text x="31.9" y="52.9" transform="rotate(-90 31.9 52.9)">50</text>
<text x="31.9" y="49.4" transform="rotate(-90 31.9 49.4)">50</text>
<text x="122.3" y="50.7" transform="rotate(-90 122.3 50.7)">3</text>
<text x="215.3" y="50.7" transform="rotate(-90 215.3 50.7)">3</text>
<text x="277.2" y="50.8" transform="rotate(-90 277.2 50.8)">5</text>
<text x="304.7" y="52.9" transform="rotate(-90 304.7 52.9)">50</text>
<text x="304.7" y="49.4" transform="rotate(-90 304.7 49.4)">50</text>
<text x="165.3" y="72.5">3661</text>
<text x="43.6" y="82.5">RD</text>
<text x="84.2" y="82.5">1239</text>
<text x="129.6" y="82.5">5</text>
<text x="173.6" y="82.5">1295</text>
<text x="220.9" y="82.5">5</text>
<text x="251.2" y="82.5">890</text>
<text x="287.7" y="82.5">150</text>
<text x="129.4" y="88.2" transform="rotate(-90 129.4 88.2)">1239</text>
<text x="220.7" y="88.2" transform="rotate(-90 220.7 88.2)">2539</text>
<text x="283.5" y="88.2" transform="rotate(-90 283.5 88.2)">3434</text>
<text x="294.1" y="88.2" transform="rotate(-90 294.1 88.2)">3584</text>
<text x="48.9" y="90.3">218</text>
<text x="57.7" y="94.9" transform="rotate(-90 57.7 94.9)">218</text>
<text x="129.8" y="93.2" transform="rotate(-90 129.8 93.2)">1244</text>
<text x="174.2" y="90.3">3366</text>
<text x="221.1" y="93.2" transform="rotate(-90 221.1 93.2)">2544</text>
<text x="294.1" y="96" transform="rotate(-90 294.1 96)">3584</text>
<text x="161.3" y="100.2">3434</text>
<text x="287.7" y="100.2">150</text>
<text x="283.5" y="105.9" transform="rotate(-90 283.5 105.9)">3434</text>
<text x="294.1" y="105.9" transform="rotate(-90 294.1 105.9)">3584</text>
<text x="43.1" y="110">37</text>
<text x="45" y="113.5" transform="rotate(-90 45 113.5)">37</text>
<text x="35.5" y="118.2" transform="rotate(-84 35.5 118.2)">60</text>
<text x="55.1" y="115.7">/ 126</text>
<text x="303.4" y="118.9" transform="rotate(-90 303.4 118.9)">50</text>
<text x="303.4" y="115.8" transform="rotate(-90 303.4 115.8)">40</text>
<text x="35" y="123.1" transform="rotate(-84 35 123.1)">80</text>
<text x="64" y="124.7" transform="rotate(-90 64 124.7)">200</text>
<text x="303.4" y="125.6" transform="rotate(-90 303.4 125.6)">125</text>
<text x="34.4" y="128.6" transform="rotate(-84 34.4 128.6)">80</text>
<text x="303.4" y="134.4" transform="rotate(-90 303.4 134.4)">125</text>
<text x="33.1" y="140.4" transform="rotate(-84 33.1 140.4)">240</text>
<text x="303.4" y="141.4" transform="rotate(-90 303.4 141.4)">90</text>
<text x="32" y="151" transform="rotate(-84 32 151)">80</text>
<text x="31.4" y="156.6" transform="rotate(-84 31.4 156.6)">80</text>
<text x="84.1" y="159.2">1234</text>
<text x="129" y="159.2" transform="rotate(-90 129 159.2)">1234</text>
<text x="173.1" y="159.2">1300</text>
<text x="220.3" y="159.2" transform="rotate(-90 220.3 159.2)">2534</text>
<text x="255.6" y="159.2">1050</text>
<text x="294.1" y="159.2" transform="rotate(-90 294.1 159.2)">3584</text>
<text x="38.4" y="172.2" transform="rotate(3 38.4 172.2)">6°</text>
<text x="39.8" y="174.9">57</text>
<text x="166.6" y="174.9">3584</text>
<text x="294.2" y="174.9">20</text>
<text x="133.5" y="214.8">40</text>
<text x="135.5" y="217.7">40</text>
<text x="179.7" y="224.6">40</text>
<text x="181.7" y="227.4">40</text>
<text x="125.1" y="232.2" transform="rotate(-90 125.1 232.2)">56</text>
<text x="125.1" y="228.6" transform="rotate(-90 125.1 228.6)">90</text>
<text x="146" y="231.3">/ 126</text>
<text x="171.3" y="238.4" transform="rotate(-90 171.3 238.4)">90</text>
<text x="125.1" y="244.4" transform="rotate(-90 125.1 244.4)">418</text>
<text x="171.3" y="242" transform="rotate(-90 171.3 242)">56</text>
<text x="192.2" y="241.1">/ 126</text>
<text x="171.3" y="251.1" transform="rotate(-90 171.3 251.1)">291</text>
<text x="179.4" y="264">52</text>
<text x="133.2" y="264">52</text>
<text x="135.7" y="266.8">52</text>
<text x="182" y="266.8">52</text>
<text x="8.8" y="290.2">06/12/2026 * 15:33:01</text>
</g>
<g font-size="1.8">
<text x="351.9" y="234.1">PROJECT NAME:</text>
<text x="352.2" y="245.8">CONTRACTOR:</text>
<text x="352.2" y="258.1">DRAWING TITLE:</text>
</g>
<g font-size="1.7">
<text x="48.1" y="45.7">12- Ø27</text>
<text x="60.4" y="43.6">181</text>
<text x="133.8" y="45.9">491</text>
<text x="225" y="45.9">491</text>
<text x="125.9" y="48.3">490</text>
<text x="135.4" y="48.5">501</text>
<text x="217.2" y="48.3">490</text>
<text x="226.7" y="48.5">501</text>
<text x="286.8" y="49.4">413 BS</text>
<text x="290.7" y="53">240</text>
<text x="35.9" y="57.6">237</text>
<text x="125.9" y="54.1">490</text>
<text x="217.2" y="54.1">490</text>
<text x="132.4" y="104.5">491</text>
<text x="223.7" y="104.5">491</text>
<text x="134.1" y="109">501</text>
<text x="225.4" y="109">501</text>
<text x="287.4" y="110.1">413</text>
<text x="289.3" y="119.7">240</text>
<text x="59.2" y="133.1">1 - (30x65) SLOTS</text>
<text x="223.4" y="134.2">490 BS</text>
<text x="132.1" y="143.1">490 BS</text>
<text x="72" y="144.2">181</text>
<text x="287.4" y="147.8">413</text>
<text x="43.9" y="157">237</text>
<text x="351.2" y="184.6">GENERAL NOTES:</text>
<text x="351.2" y="190.8">2. ALL DIMENSIONS ARE IN MM(UON).</text>
<text x="351.2" y="188.1">1. ALL HOLES ARE 22 mm</text>
<text x="374.1" y="188.1">DIA (UON).</text>
<text x="351.2" y="193.5">3. UNLESS OTHERWISE NOTED ALL FILLET WELD SIZE SHALL BE</text>
<text x="353.9" y="196.2">7mm FILLET CONTINUOUS(UON)</text>
<text x="351.2" y="198.9">4. RD DENOTES BASE LINE = 00</text>
<text x="132.9" y="210.5">TOP VIEW</text>
<text x="179.1" y="220.3">TOP VIEW</text>
<text x="133.8" y="223.3">491</text>
<text x="139.7" y="224.9">4- ?14</text>
<text x="180" y="233.1">491</text>
<text x="130.8" y="235.1">501</text>
<text x="185.9" y="234.7">4- ?14</text>
<text x="154.3" y="245.2" transform="rotate(-90 154.3 245.2)">FRONT VIEW</text>
<text x="177" y="244.9">501</text>
<text x="200.5" y="250.1" transform="rotate(-90 200.5 250.1)">FRONT VIEW</text>
<text x="127.3" y="253.1">490</text>
<text x="140.3" y="252.6">2- ?14</text>
<text x="173.5" y="254.5">490</text>
<text x="131.7" y="258.4">490</text>
<text x="136.8" y="258.6">181</text>
<text x="172.9" y="258.2">2- ?14</text>
<text x="184" y="261.5">490</text>
<text x="137.5" y="269.8">A - A</text>
<text x="183.7" y="269.8">B - B</text>
<text x="352.7" y="279.5">CHECKED BY</text>
<text x="367" y="279.6">A.A</text>
<text x="381.8" y="279.7">SCALE</text>
<text x="352.7" y="285.7">DATE</text>
<text x="367.7" y="285.9">A.A</text>
<text x="381.3" y="285.1">SHEET NO.</text>
</g>
<g font-size="1.4">
<text x="321.6" y="10.9">BILL OF MATERIALS</text>
<text x="342.3" y="10.7">ASSEMBLY POS.</text>
<text x="358.4" y="10.7">2-R3</text>
<text x="371.3" y="10.6">No. Required</text>
<text x="383.8" y="10.6">2</text>
<text x="392" y="10.6">POS. NO.</text>
<text x="399.8" y="10.7">126</text>
<text x="321.7" y="14">POS. NO.</text>
<text x="330" y="14">QTYN.</text>
<text x="339.3" y="13.8">Profile</text>
<text x="351.2" y="13.2">LENGTH</text>
<text x="352.6" y="15">(mm)</text>
<text x="361.7" y="13.2">Material</text>
<text x="374.3" y="13.2">UNIT</text>
<text x="400.8" y="14.4">NOTE</text>
<text x="321.9" y="18.8">126</text>
<text x="321.9" y="21.7">181</text>
<text x="331.6" y="18.9">1</text>
<text x="331.6" y="21.9">1</text>
<text x="351.2" y="18.8">3583.8</text>
<text x="351.2" y="21.8">2000.0</text>
<text x="360.2" y="18.8">S235JR</text>
<text x="360.2" y="21.8">S235JR</text>
<text x="371.4" y="18.9">49.40</text>
<text x="371.4" y="21.8">49.40</text>
<text x="384.2" y="18.8">177.04</text>
<text x="384.2" y="21.8">98.80</text>
<text x="391.8" y="18.9">177.04</text>
<text x="391.8" y="21.8">98.80</text>
<text x="321.9" y="24.8">237</text>
<text x="321.9" y="27.7">240</text>
<text x="331.6" y="24.8">1</text>
<text x="331.6" y="27.8">1</text>
<text x="351.2" y="24.8">720.0</text>
<text x="351.2" y="27.8">510.0</text>
<text x="360.2" y="24.8">S235JR</text>
<text x="360.2" y="27.8">S235JR</text>
<text x="371.4" y="24.8">20.35</text>
<text x="371.4" y="27.8">14.41</text>
<text x="384.2" y="24.8">20.35</text>
<text x="384.2" y="27.7">14.41</text>
<text x="391.8" y="24.8">20.35</text>
<text x="391.8" y="27.8">14.41</text>
<text x="321.9" y="30.7">413</text>
<text x="321.9" y="33.6">490</text>
<text x="331.6" y="30.8">2</text>
<text x="331.6" y="33.8">4</text>
<text x="351.2" y="30.7">150.0</text>
<text x="351.2" y="33.7">75.0</text>
<text x="360.2" y="30.7">S235JR</text>
<text x="360.2" y="33.7">S235JR</text>
<text x="371.4" y="30.8">0.46</text>
<text x="371.4" y="33.7">0.22</text>
<text x="384.2" y="30.7">0.46</text>
<text x="384.2" y="33.7">0.22</text>
<text x="391.8" y="30.8">0.92</text>
<text x="391.8" y="33.7">0.87</text>
<text x="321.9" y="36.6">491</text>
<text x="321.9" y="39.6">501</text>
<text x="331.6" y="36.7">2</text>
<text x="331.6" y="39.7">2</text>
<text x="351.2" y="36.7">180.0</text>
<text x="351.2" y="39.7">100.0</text>
<text x="360.2" y="36.6">S235JR</text>
<text x="360.2" y="39.7">S235JR</text>
<text x="371.4" y="36.7">0.92</text>
<text x="371.4" y="39.7">0.20</text>
<text x="384.2" y="36.6">0.92</text>
<text x="384.2" y="39.6">0.20</text>
<text x="391.8" y="36.7">1.84</text>
<text x="391.8" y="39.7">0.39</text>
<text x="321.6" y="42.7">Total Weight</text>
<text x="345.9" y="47.7">BOLT, NUT &amp; WASHERS MATERIAL LIST</text>
<text x="384.1" y="42.6">314.5</text>
<text x="345.9" y="50.5">EACH</text>
<text x="347.1" y="53.4">1</text>
<text x="353.5" y="53.5">M24x50 BOLTS</text>
<text x="353.7" y="50.5">REMARK</text>
<text x="375.2" y="53.5">GR8.8</text>
<text x="382.9" y="49.6">UNIT WEIGHT</text>
<text x="383.1" y="53.5">273.0</text>
<text x="385.4" y="51.2">KG/1000</text>
<text x="395.6" y="50.4">WEIGHT (KG)</text>
<text x="396.1" y="53.4">0.27</text>
<text x="347.1" y="59">1</text>
<text x="347.2" y="56.1">1</text>
<text x="353.7" y="56.2">M24</text>
<text x="353.8" y="59">M24</text>
<text x="360.7" y="56.2">NUTS</text>
<text x="360.8" y="59">WASHERS</text>
<text x="375.2" y="56.3">GR8.8</text>
<text x="375.2" y="59.1">GR8.8</text>
<text x="383.2" y="56.1">104.0</text>
<text x="383.2" y="58.9">32.0</text>
<text x="396.1" y="56.2">0.10</text>
<text x="396.1" y="59">0.03</text>
<text x="347.1" y="61.7">10</text>
<text x="347.2" y="64.4">10</text>
<text x="353.5" y="61.8">M20x70 BOLTS</text>
<text x="353.7" y="64.5">M20</text>
<text x="360.7" y="64.5">NUTS</text>
<text x="375.2" y="61.8">GR8.8</text>
<text x="375.2" y="64.6">GR8.8</text>
<text x="383.1" y="61.8">228.2</text>
<text x="383.2" y="64.4">59.8</text>
<text x="396.1" y="61.7">2.28</text>
<text x="396.1" y="64.5">0.60</text>
<text x="347.1" y="67.3">10</text>
<text x="347.1" y="70">12</text>
<text x="353.5" y="70.1">M24x70 BOLTS</text>
<text x="353.8" y="67.3">M20</text>
<text x="360.8" y="67.3">WASHERS</text>
<text x="375.2" y="70.1">GR8.8</text>
<text x="375.2" y="67.4">GR8.8</text>
<text x="383.1" y="70">343.0</text>
<text x="383.2" y="67.2">17.0</text>
<text x="396.1" y="67.2">0.17</text>
<text x="396.1" y="70">4.12</text>
<text x="347.1" y="75.6">12</text>
<text x="347.2" y="72.7">12</text>
<text x="353.7" y="72.8">M24</text>
<text x="353.8" y="75.6">M24</text>
<text x="360.7" y="72.8">NUTS</text>
<text x="360.8" y="75.6">WASHERS</text>
<text x="375.2" y="72.9">GR8.8</text>
<text x="375.2" y="75.7">GR8.8</text>
<text x="383.2" y="72.7">104.0</text>
<text x="383.2" y="75.4">32.0</text>
<text x="396.1" y="72.8">1.25</text>
<text x="396.1" y="75.5">0.38</text>
<text x="345.7" y="78.5">Total weight</text>
<text x="396.2" y="78.3">9.21</text>
<text x="402.6" y="78.3">(KG)</text>
</g>
<g font-size="1.3">
<text x="352" y="218.3">REV.</text>
<text x="357" y="218.2">DATE</text>
<text x="376.3" y="218.2">DESCRIPTION</text>
<text x="398.7" y="218.2">DRN</text>
<text x="403.4" y="218.2">CHK</text>
<text x="408.2" y="218.3">DSN</text>
<text x="8.6" y="288" transform="rotate(-90 8.6 288)">Tekla structures</text>
</g>
<g font-size="1.2">
<text x="372.9" y="15.2">weight kg/m</text>
<text x="385.7" y="15.9">QTY.</text>
<text x="387.4" y="13.2">weight (kg)</text>
<text x="392.7" y="15.9">TOTAL</text>
<text x="335.5" y="18.8">IPE350-J</text>
<text x="335.5" y="21.8">IPE350-J</text>
<text x="335.5" y="24.8">PL20*180</text>
<text x="335.5" y="27.8">PL20*180</text>
<text x="335.5" y="30.7">PL10*80</text>
<text x="335.5" y="33.7">PL5*75</text>
<text x="335.5" y="36.7">PL5*130</text>
<text x="335.5" y="39.7">PL5*100</text>
<text x="395.9" y="42.4">(kg)</text>
</g>
</svg>
